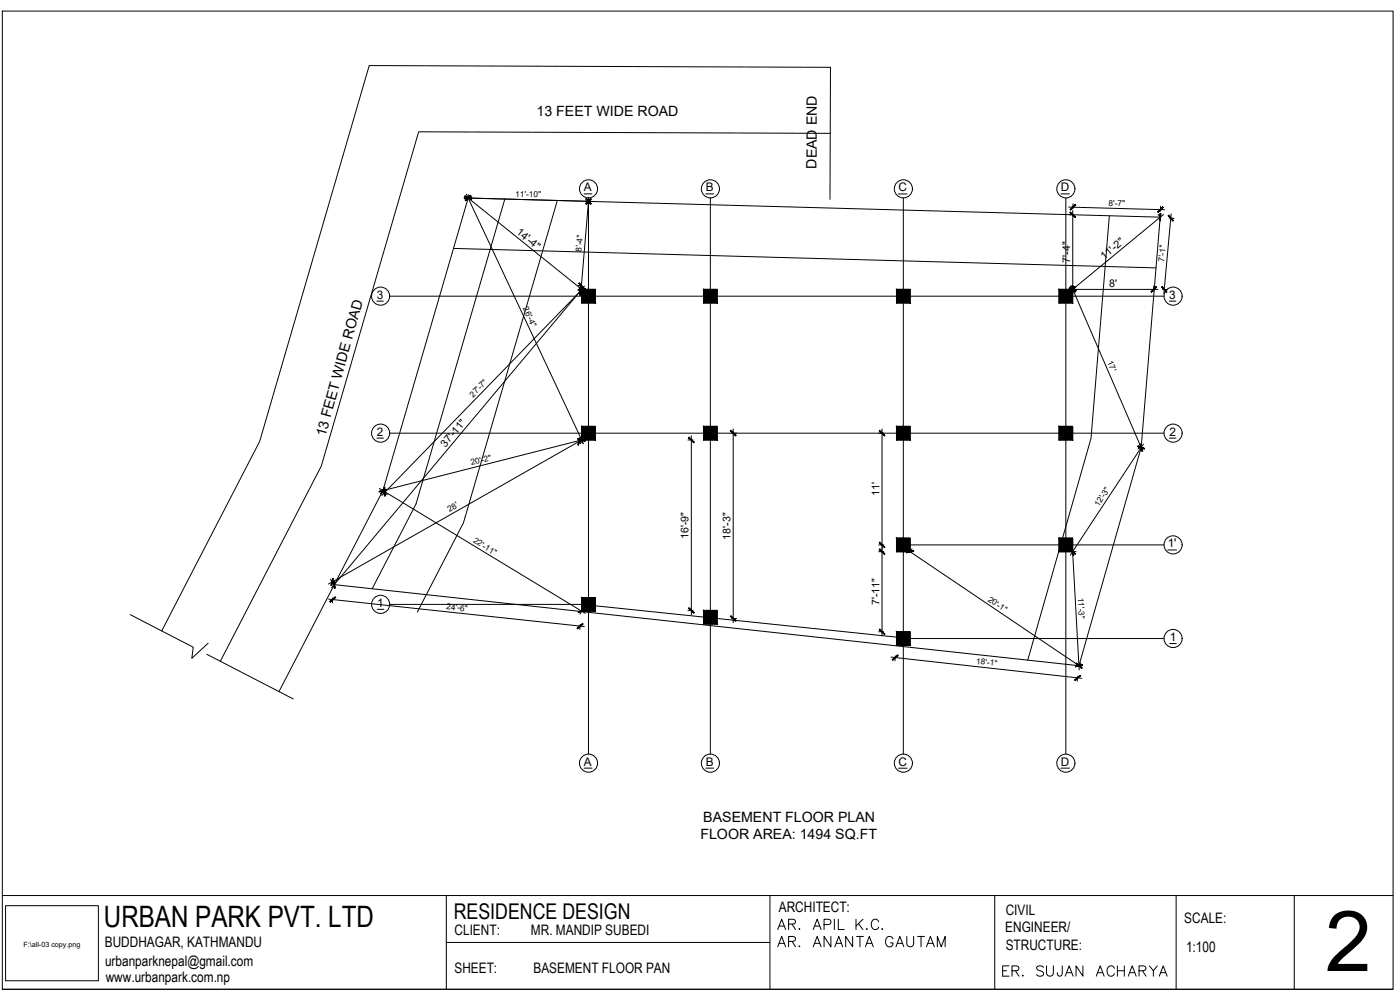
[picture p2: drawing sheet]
<svg xmlns="http://www.w3.org/2000/svg" width="420mm" height="297mm" viewBox="0 0 420 297" stroke-linecap="round" stroke-linejoin="round" font-family="sans-serif">
<!-- layer: hatc h -->
<path d="M151.5 59.7l-26.6 91.5-13.2 25.4M249.2 40l-123.6-.5-29.2 100.3-30.3 58.6M136.1 74.5l210.8 5.9M167.3 60.2l-28.2 96.7-13.9 26.7M332.9 64.7l-5.5 66.8-19 66.6" fill="none" stroke="#000" stroke-width=".3"/>
<!-- layer: site -->
<path d="M140.5 59.4l207.7 5.8-5.7 69.1-18.7 65.4-223.5-24.3 14.6-28.2z" fill="none" stroke="#000" stroke-width=".3"/>
<!-- layer: WIN -->
<path d="M39.1 184.4l18.9 9.8-.4 3.3 4.9-4.5M62.1 196.3l25.9 13.4" fill="none" stroke="#000" stroke-width=".3"/>
<!-- layer: A-DIMS-EXTR -->
<path d="M249.1 59.8l.1-39.6-138.4-.5-32.9 112.7-29.4 56.9M100.3 175.4l-16.6 32.1" fill="none" stroke="#000" stroke-width=".3"/>
<!-- layer: column -->
<g fill="#000" stroke="#000" stroke-width=".3">
<path d="M174.6 86.8v4.1h4zM174.6 86.8h4v4.1z"/>
<path d="M211.2 86.8v4.1h4zM211.2 86.8h4v4.1z"/>
<path d="M269.1 86.8v4.1h4zM269.1 86.8h4v4.1z"/>
<path d="M317.8 86.8v4.1h4.1zM317.8 86.8h4.1v4.1z"/>
<path d="M174.6 127.9v4.1h4zM174.6 127.9h4v4.1z"/>
<path d="M211.2 127.9v4.1h4zM211.2 127.9h4v4.1z"/>
<path d="M269.1 127.9v4.1h4zM269.1 127.9h4v4.1z"/>
<path d="M317.8 127.9v4.1h4.1zM317.8 127.9h4.1v4.1z"/>
<path d="M269.1 161.5v4h4zM269.1 161.5h4v4z"/>
<path d="M317.8 161.5v4h4.1zM317.8 161.5h4.1v4z"/>
<path d="M174.6 179.3v4.1h4zM174.6 179.3h4v4.1z"/>
<path d="M211.2 183.2v4h4zM211.2 183.2h4v4z"/>
<path d="M269.1 189.6v4h4zM269.1 189.6h4v4z"/>
</g>
<g fill="none" stroke="#000" stroke-width=".36">
<path d="M174.6 86.8h4v4.1h-4zM211.2 86.8h4v4.1h-4zM269.1 86.8h4v4.1h-4zM317.8 86.8h4.1v4.1h-4.1zM174.6 127.9h4v4.1h-4zM211.2 127.9h4v4.1h-4zM269.1 127.9h4v4.1h-4zM317.8 127.9h4.1v4.1h-4.1zM174.6 179.3h4v4.1h-4zM269.1 161.5h4v4h-4zM317.8 161.5h4.1v4h-4.1zM211.2 183.2h4v4h-4z"/>
<path d="M269.1 189.6h4v4h-4z"/>
</g>
<!-- layer: A-ANNO-GRID-LINE -->
<path d="M176.6 59.4v166.9M213.2 59.4v166.9M271.1 59.4v166.9M319.9 59.4v166.9M116.9 88.9h232.4M116.9 130h232.4M269.1 163.5h80.2M116.9 181.3h57.7l98.5 10.3h76.2" fill="none" stroke="#000" stroke-width=".3"/>
<!-- layer: A-ANNO-GRID -->
<g fill="none" stroke="#000" stroke-width=".3">
<path d="M175.3 58.2h2.4M211.8 58.2h2.4M269.6 58.2h2.6M318.4 58.2h2.6M113.1 90.3h1.9M350.9 90.3h2M113.1 131.5h2M350.9 131.5h2M350.5 165h2.6M113.2 182.8h2M351 193.1h2M175.3 230.5h2.4"/>
<path d="M211.8 230.5h2.4M269.6 230.5h2.6M318.4 230.5h2.6"/>
<circle cx="176.6" cy="56.7" r="2.72"/>
<circle cx="213.2" cy="56.7" r="2.72"/>
<circle cx="271.1" cy="56.7" r="2.72"/>
<circle cx="319.9" cy="56.7" r="2.72"/>
<circle cx="114.2" cy="88.9" r="2.72"/>
<circle cx="352.1" cy="88.9" r="2.72"/>
<circle cx="114.2" cy="130" r="2.72"/>
<circle cx="352.1" cy="130" r="2.72"/>
<circle cx="352.1" cy="163.5" r="2.72"/>
<circle cx="114.2" cy="181.3" r="2.72"/>
<circle cx="352.1" cy="191.6" r="2.72"/>
<circle cx="176.6" cy="229" r="2.72"/>
<circle cx="213.2" cy="229" r="2.72"/>
<circle cx="271.1" cy="229" r="2.72"/>
<circle cx="319.9" cy="229" r="2.72"/>
</g>
<!-- layer: dimension -->
<g fill="none" stroke="#000" stroke-width=".3">
<path d="M139.2 59.4l38.7 1M139.5 58.6l36.1 29M140 58.3l35.1 74.8M140.5 58.4v1M141.1 58.6l-.6 .8M141.4 59l-.9 .4M176.6 59.4v1l-1-.1M176.7 59.1l-2.3 27.9M320.7 62.1l28.8 .8M320.9 64.4h1M321.9 63.2v24.9M322 61.2v1.5"/>
<path d="M347.6 64.4l.6 .8M348.3 61.9v1.5M349.2 64.4l-28.3 23.2M350.9 65.4l1.5 .1M351.5 64.2l-2.2 23.9M173.5 85.7l1 .1M174.1 87.5l.7 .7M174.9 86.6l-60.3 62.1M175.2 86l-.6 .8-.8-.6M175.4 85.9l-75.9 90.5M320.7 86.8h26.8M321.3 86l.6 .8"/>
<path d="M321.4 85.6l21.6 49.8M321.9 86.8l-.9 .4M346.2 85.8v1.5M348.9 86.8l1.5 .2M173.3 131.6l.5 .9M174.9 131.8l-76.3 43.4M175.5 131.6l-.9 .4 .2 1M175.8 131.7l-62.1 15.8M206.5 132h1.5M207.5 130.7v53.7M219.5 130h1.6M220 128.7v58.1"/>
<path d="M263.7 130h1.5M264.7 128.7v62.1M341.6 133.7l.9 .6-1 .4M343.2 133.2l-22 33.4M113.8 146.5l61.9 37.5M114.4 148.1l.5-.9 .3 1M115.5 147.8l.7 .6M98.6 179.8l76.8 8.2M99.2 173.7l.5 .9M99.5 174.8l.8 .6M99.9 179.4l-.2 1.5M263.7 163.5h1.5"/>
<path d="M263.7 165.5h1.5M272.1 164.8l52.8 35.6M273.7 164.7l-.6 .8M321.1 165l.8 .5h1M321.8 164.3l2.1 36.7M174.2 187.4l-.2 1.5M174.6 183.4l-.5 .8M206.5 183.2h1.5M219.5 185.6h1.6M263.7 189.6h1.5M267.4 197.2l57.3 6.3M268.7 196.8l-.1 1.5"/>
<path d="M324.4 198.9l-.6 .8h1M323.4 202.9l-.1 1.5M233.4 278.9l1.2-3.1 1.2 3.1M233.8 277.9h1.5M236.7 277.3l1.7-.2a.7 .7 0 0 0 0-1.1l-1.7-.2v3.1M237.7 277.3l1 1.6M239.9 278.6v.3l.2-.1M244.1 278.9l1.1-3.1 1.2 3.1M244.5 277.9h1.5M247.3 277.4h1.3a.8 .8 0 0 0 .8-.8 .8 .8 0 0 0-.8-.8h-1.3v3.1M250.4 275.8v3.1M251.6 275.8v3.1h1.8"/>
<path d="M256.9 275.8v3.1M257.6 277.1l1.4 1.8M259 275.8l-2.1 2.1M260.2 278.6v.3l.1-.1M263.7 276.5a1.14 1.14 0 0 0-1.3-.7 1.14 1.14 0 0 0-.9 1.2 1.36 1.36 0 0 0 .3 1.5 1.36 1.36 0 0 0 1.5 .3l.4-.6M264.8 278.6l-.2 .2h.3M233.4 284.1l1.2-3.1 1.2 3.1M233.8 283h1.5M236.7 282.5l1.7-.2a.72 .72 0 0 0 0-1.2l-1.7-.1v3.1M237.7 282.5l1 1.6M239.9 283.8l-.1 .1h.3M244.1 284.1l1.1-3.1 1.2 3.1"/>
<path d="M244.5 283h1.5M249.4 281v3.1l-2.1-3.1v3.1M250.5 284.1l1.2-3.1 1.2 3.1M251 283h1.5M255.9 281v3.1l-2.1-3.1v3.1M257 281h2.1M258.1 281v3.1M259.7 284.1l1.2-3.1 1.2 3.1M260.2 283h1.4M268 281.7a1.14 1.14 0 0 0-1.3-.7 1.14 1.14 0 0 0-.9 1.2 1.36 1.36 0 0 0 .3 1.4 1.36 1.36 0 0 0 1.4 .3l.5-.6v-.4h-.7M268.9 284.1l1.2-3.1 1.2 3.1M269.3 283h1.5"/>
<path d="M272.1 281v2.2a1.04 1.04 0 0 0 1.1 .9 1.04 1.04 0 0 0 1-.9v-2.2M275.4 281h2.1M276.4 281v3.1M278 284.1l1.2-3.1 1.2 3.1M278.5 283h1.5M281.3 284.1v-3.1l1.2 3.1 1.2-3.1v3.1"/>
</g>
<!-- layer: 0 -->
<g fill="#000" stroke="#000" stroke-width=".3">
<path d="M141.2 58.6l-1.4 1.6 1.6-1.4zM139.6 60.1l1.6-1.5-1.4 1.6z"/>
<path d="M139.4 59.1l2.1 .8v-.2zM139.5 58.9l2 .8-2.1-.6z"/>
<path d="M139.4 59.6l2.2-.2v-.2zM139.4 59.4l2.2-.2-2.2 .4z"/>
<path d="M175.7 61.1l.2 .1 1.4-1.6zM177.3 59.6l.2 .2-1.6 1.4z"/>
<path d="M175.8 59.7l1.4 1.6 .2-.1zM175.8 59.7l.2-.2 1.4 1.7z"/>
<path d="M321.1 63.8l1.5 1.5 .2-.2zM321.1 63.8l.2-.2 1.5 1.5z"/>
<path d="M322.7 61.3l-1.4 1.7 1.6-1.5zM321.1 62.8l1.6-1.5-1.4 1.7z"/>
<path d="M347.4 63.5l.2 .2 1.4-1.6zM349 62.1l.1 .1-1.5 1.5z"/>
<path d="M348.2 64.1l-.2 2.1h.2zM348.2 64.1h.2l-.2 2.1z"/>
<path d="M350.6 64.7l1.4 1.6 .1-.1zM350.6 64.7l.2-.2 1.3 1.7z"/>
<path d="M173.5 86.8v.3l2.1-.5zM173.5 87.1l2.1-.5 .1 .2z"/>
<path d="M173.7 85l1.6 1.5-1.4-1.6zM173.7 85l1.6 1.5-.2 .1z"/>
<path d="M173.9 86.4l.1 2.2h.2zM173.9 86.4h.3v2.2z"/>
<path d="M174.4 85.8l.2 2.1h.2zM174.4 85.8h.2l.2 2.1z"/>
<path d="M321.1 86.2l1.7 1.3-1.5-1.5zM321.1 86.2l1.7 1.3-.2 .2z"/>
<path d="M321.9 85.8v2.1l.2-2.1zM321.9 85.8v2.1h-.2z"/>
<path d="M322.6 86l-1.3 1.7 1.5-1.5zM321.1 87.5l1.5-1.5-1.3 1.7z"/>
<path d="M320.9 86.5l2 .8 .1-.2zM321 86.3l2 .8-2.1-.6z"/>
<path d="M345.4 87.5l.2 .2 1.3-1.7zM346.9 86l.2 .2-1.5 1.5z"/>
<path d="M348.6 86.1l1.6 1.5-1.4-1.6zM348.6 86.1l1.6 1.5-.2 .2z"/>
<path d="M173.9 131.4l-.5 2.1h.2zM173.9 131.4l.3 .1-.6 2z"/>
<path d="M173.6 131.5l-.1 .2 2.1 .6zM173.5 131.7l2.1 .6v.2z"/>
<path d="M175 131l-1.1 1.9 .2 .1zM175 131l.2 .1-1.1 1.9z"/>
<path d="M206.7 131.3l1.5 1.5 .1-.1zM206.8 131.2l1.5 1.5-1.6-1.4z"/>
<path d="M219.2 129.3l1.5 1.5 .2-.2zM219.2 129.3l.2-.2 1.5 1.5z"/>
<path d="M263.9 129.3l1.5 1.5 .2-.2zM264 129.1l1.6 1.5-1.7-1.3z"/>
<path d="M341.5 133.8l-.1 .2 2.1 .6zM341.4 134l2.1 .6-.1 .2z"/>
<path d="M342.1 133.3l.5 2.1 .2-.1zM342.1 133.3l.3-.1 .4 2.1z"/>
<path d="M115.4 146.2l-1 2 1.1-1.9zM115.4 146.2l-1 2-.1-.1z"/>
<path d="M115.3 146.7l.3 2.1v-2.1zM115.3 146.7l.3 2.1h-.2z"/>
<path d="M113.9 147.6l2.1-.5-.1-.3zM113.8 147.3l2.1-.5-2 .8z"/>
<path d="M99.8 173.6l-.3 2.1 .6-2.1zM99.8 173.6l-.3 2.1-.2-.1z"/>
<path d="M100.1 174.3l.4 2.2-.1-2.2zM100.1 174.3l.4 2.2h-.2z"/>
<path d="M99.1 180.6l1.7-1.3-.2-.2zM98.9 180.5l1.7-1.4-1.5 1.5z"/>
<path d="M264 162.7l-.1 .1 1.7 1.4zM263.9 162.8l1.7 1.4-.2 .1z"/>
<path d="M263.9 164.9l1.5 1.5 .2-.2zM264 164.7l1.6 1.5-1.7-1.3z"/>
<path d="M272.1 165.8l2.1-.4v-.2zM272.1 165.6l2.1-.4-2.1 .6z"/>
<path d="M321.6 164.5l.6 2.1-.4-2.1zM321.6 164.5l.6 2.1h-.2z"/>
<path d="M321 164.9l1.6 1.4 .2-.1zM321.2 164.7l1.6 1.5-1.8-1.3z"/>
<path d="M173.2 188.4l.1 .2 1.6-1.5zM173.3 188.6l1.6-1.5 .1 .2z"/>
<path d="M173.5 183.5l.1 .2 2-.7zM173.6 183.7l2-.7 .1 .2z"/>
<path d="M206.8 182.3l-.1 .2 1.6 1.3zM206.7 182.5l1.6 1.3-.1 .2z"/>
<path d="M219.4 184.7l-.2 .2 1.7 1.4zM219.2 184.9l1.7 1.4-.2 .1z"/>
<path d="M264 188.7l-.1 .2 1.7 1.4zM263.9 188.9l1.7 1.4-.2 .1z"/>
<path d="M267.9 198.1l1.7-1.4-.2-.2zM267.8 197.9l1.6-1.4-1.5 1.6z"/>
<path d="M322.7 199.8l.1 .3 2-.7zM322.8 200.1l2-.7 .1 .2z"/>
<path d="M323.1 198.9l-.2 .2 1.8 1.3zM322.9 199.1l1.8 1.3-.2 .1z"/>
<path d="M322.5 204l.1 .2 1.6-1.6zM322.6 204.2l1.6-1.6 .1 .2z"/>
</g>
<!-- layer: wall -->
<path d="M.7 3.3h417.4v293.5h-417.4zM.7 268.7h417.4M133.9 268.7v28.1M231.1 268.7v28.1M298.5 268.7v28.1M353 268.7v28.1M388.4 268.7v28.1M.7 296.8h417.4M133.9 282.8h97.2" fill="none" stroke="#000" stroke-width=".3"/>
<!-- layer: DIM -->
<path d="M1.7 271.7h27.8v22.6h-27.8z" fill="none" stroke="#000" stroke-width=".3"/>
<text font-size="25.3" x="397.6" y="291.3">2</text>
<text font-size="8.8" x="31.2" y="278">URBAN PARK PVT. LTD</text>
<text font-size="6.6" x="299.5" y="294.2">ER. SUJAN ACHARYA</text>
<text font-size="6.5" x="136.2" y="275.6">RESIDENCE DESIGN</text>
<g font-size="4.3">
<text x="161" y="34.7">13 FEET WIDE ROAD</text>
<text x="245.1" y="50.6" transform="rotate(-90 245.1 50.6)">DEAD END</text>
<text x="97.7" y="131.3" transform="rotate(-75 97.7 131.3)">13 FEET WIDE ROAD</text>
<text x="210.2" y="251.7">FLOOR AREA: 1494 SQ.FT</text>
<text x="211.1" y="246.6">BASEMENT FLOOR PLAN</text>
<text x="233.7" y="273.6">ARCHITECT:</text>
<text x="301.8" y="274.5">CIVIL</text>
<text x="136.4" y="280.5">CLIENT:</text>
<text x="159.3" y="280.6">MR. MANDIP SUBEDI</text>
<text x="301.7" y="279.7">ENGINEER/</text>
<text x="355.4" y="276.8">SCALE:</text>
<text x="31.5" y="284.3">BUDDHAGAR, KATHMANDU</text>
<text x="301.8" y="284.9">STRUCTURE:</text>
<text x="355.9" y="285.7">1:100</text>
<text x="31.5" y="289.7">urbanparknepal@gmail.com</text>
<text x="136.4" y="291.9">SHEET:</text>
<text x="160.1" y="291.9">BASEMENT FLOOR PAN</text>
<text x="31.7" y="294.7">www.urbanpark.com.np</text>
</g>
<g font-size="3.5">
<text x="175.3" y="57.4">A</text>
<text x="211.8" y="57.4">B</text>
<text x="269.6" y="57.4">C</text>
<text x="318.4" y="57.4">D</text>
<text x="113.1" y="89.6">3</text>
<text x="350.9" y="89.6">3</text>
<text x="113.1" y="130.7">2</text>
<text x="350.9" y="130.7">2</text>
<text x="350.5" y="164.2">1'</text>
<text x="113.2" y="182.1">1</text>
<text x="351" y="192.3">1</text>
<text x="175.3" y="229.7">A</text>
<text x="211.8" y="229.7">B</text>
<text x="269.6" y="229.7">C</text>
<text x="318.4" y="229.7">D</text>
</g>
<g font-size="3.2">
<text x="154.8" y="69.9" transform="rotate(39 154.8 69.9)">14'-4&quot;</text>
<text x="321.2" y="78.8" transform="rotate(-90 321.2 78.8)">7'-4&quot;</text>
<text x="331.3" y="78" transform="rotate(-40 331.3 78)">11'-2&quot;</text>
<text x="332.9" y="86">8'</text>
<text x="133.7" y="134.4" transform="rotate(-50 133.7 134.4)">37'-11&quot;</text>
<text x="263.9" y="148.9" transform="rotate(-90 263.9 148.9)">11'</text>
<text x="206.7" y="161.7" transform="rotate(-90 206.7 161.7)">16'-9&quot;</text>
<text x="219.2" y="161.9" transform="rotate(-90 219.2 161.9)">18'-3&quot;</text>
<text x="263.9" y="181.6" transform="rotate(-90 263.9 181.6)">7'-11&quot;</text>
</g>
<g font-size="2.5">
<text x="154.6" y="59" transform="rotate(2 154.6 59)">11'-10&quot;</text>
<text x="332.7" y="61.7" transform="rotate(1 332.7 61.7)">8'-7&quot;</text>
<text x="174.5" y="75.5" transform="rotate(-85 174.5 75.5)">8'-4&quot;</text>
<text x="349.4" y="78.6" transform="rotate(-85 349.4 78.6)">7'-1&quot;</text>
<text x="156.9" y="92.5" transform="rotate(65 156.9 92.5)">26'-4&quot;</text>
<text x="332.2" y="108.7" transform="rotate(66 332.2 108.7)">17'</text>
<text x="142" y="119.3" transform="rotate(-46 142 119.3)">27'-7&quot;</text>
<text x="141.5" y="139.6" transform="rotate(-14 141.5 139.6)">20'-2&quot;</text>
<text x="134.9" y="153.6" transform="rotate(-30 134.9 153.6)">28'</text>
<text x="329.7" y="152.2" transform="rotate(-57 329.7 152.2)">12'-3&quot;</text>
<text x="141.9" y="162.7" transform="rotate(31 141.9 162.7)">22'-11&quot;</text>
<text x="323.5" y="179.4" transform="rotate(87 323.5 179.4)">11'-3&quot;</text>
<text x="133.9" y="182.7" transform="rotate(6 133.9 182.7)">24'-6&quot;</text>
<text x="296.3" y="180.2" transform="rotate(34 296.3 180.2)">20'-1&quot;</text>
<text x="292.9" y="199.2" transform="rotate(6 292.9 199.2)">18'-1&quot;</text>
</g>
<text font-size="2.2" x="7" y="284">F:\all-03 copy.png</text>
</svg>
